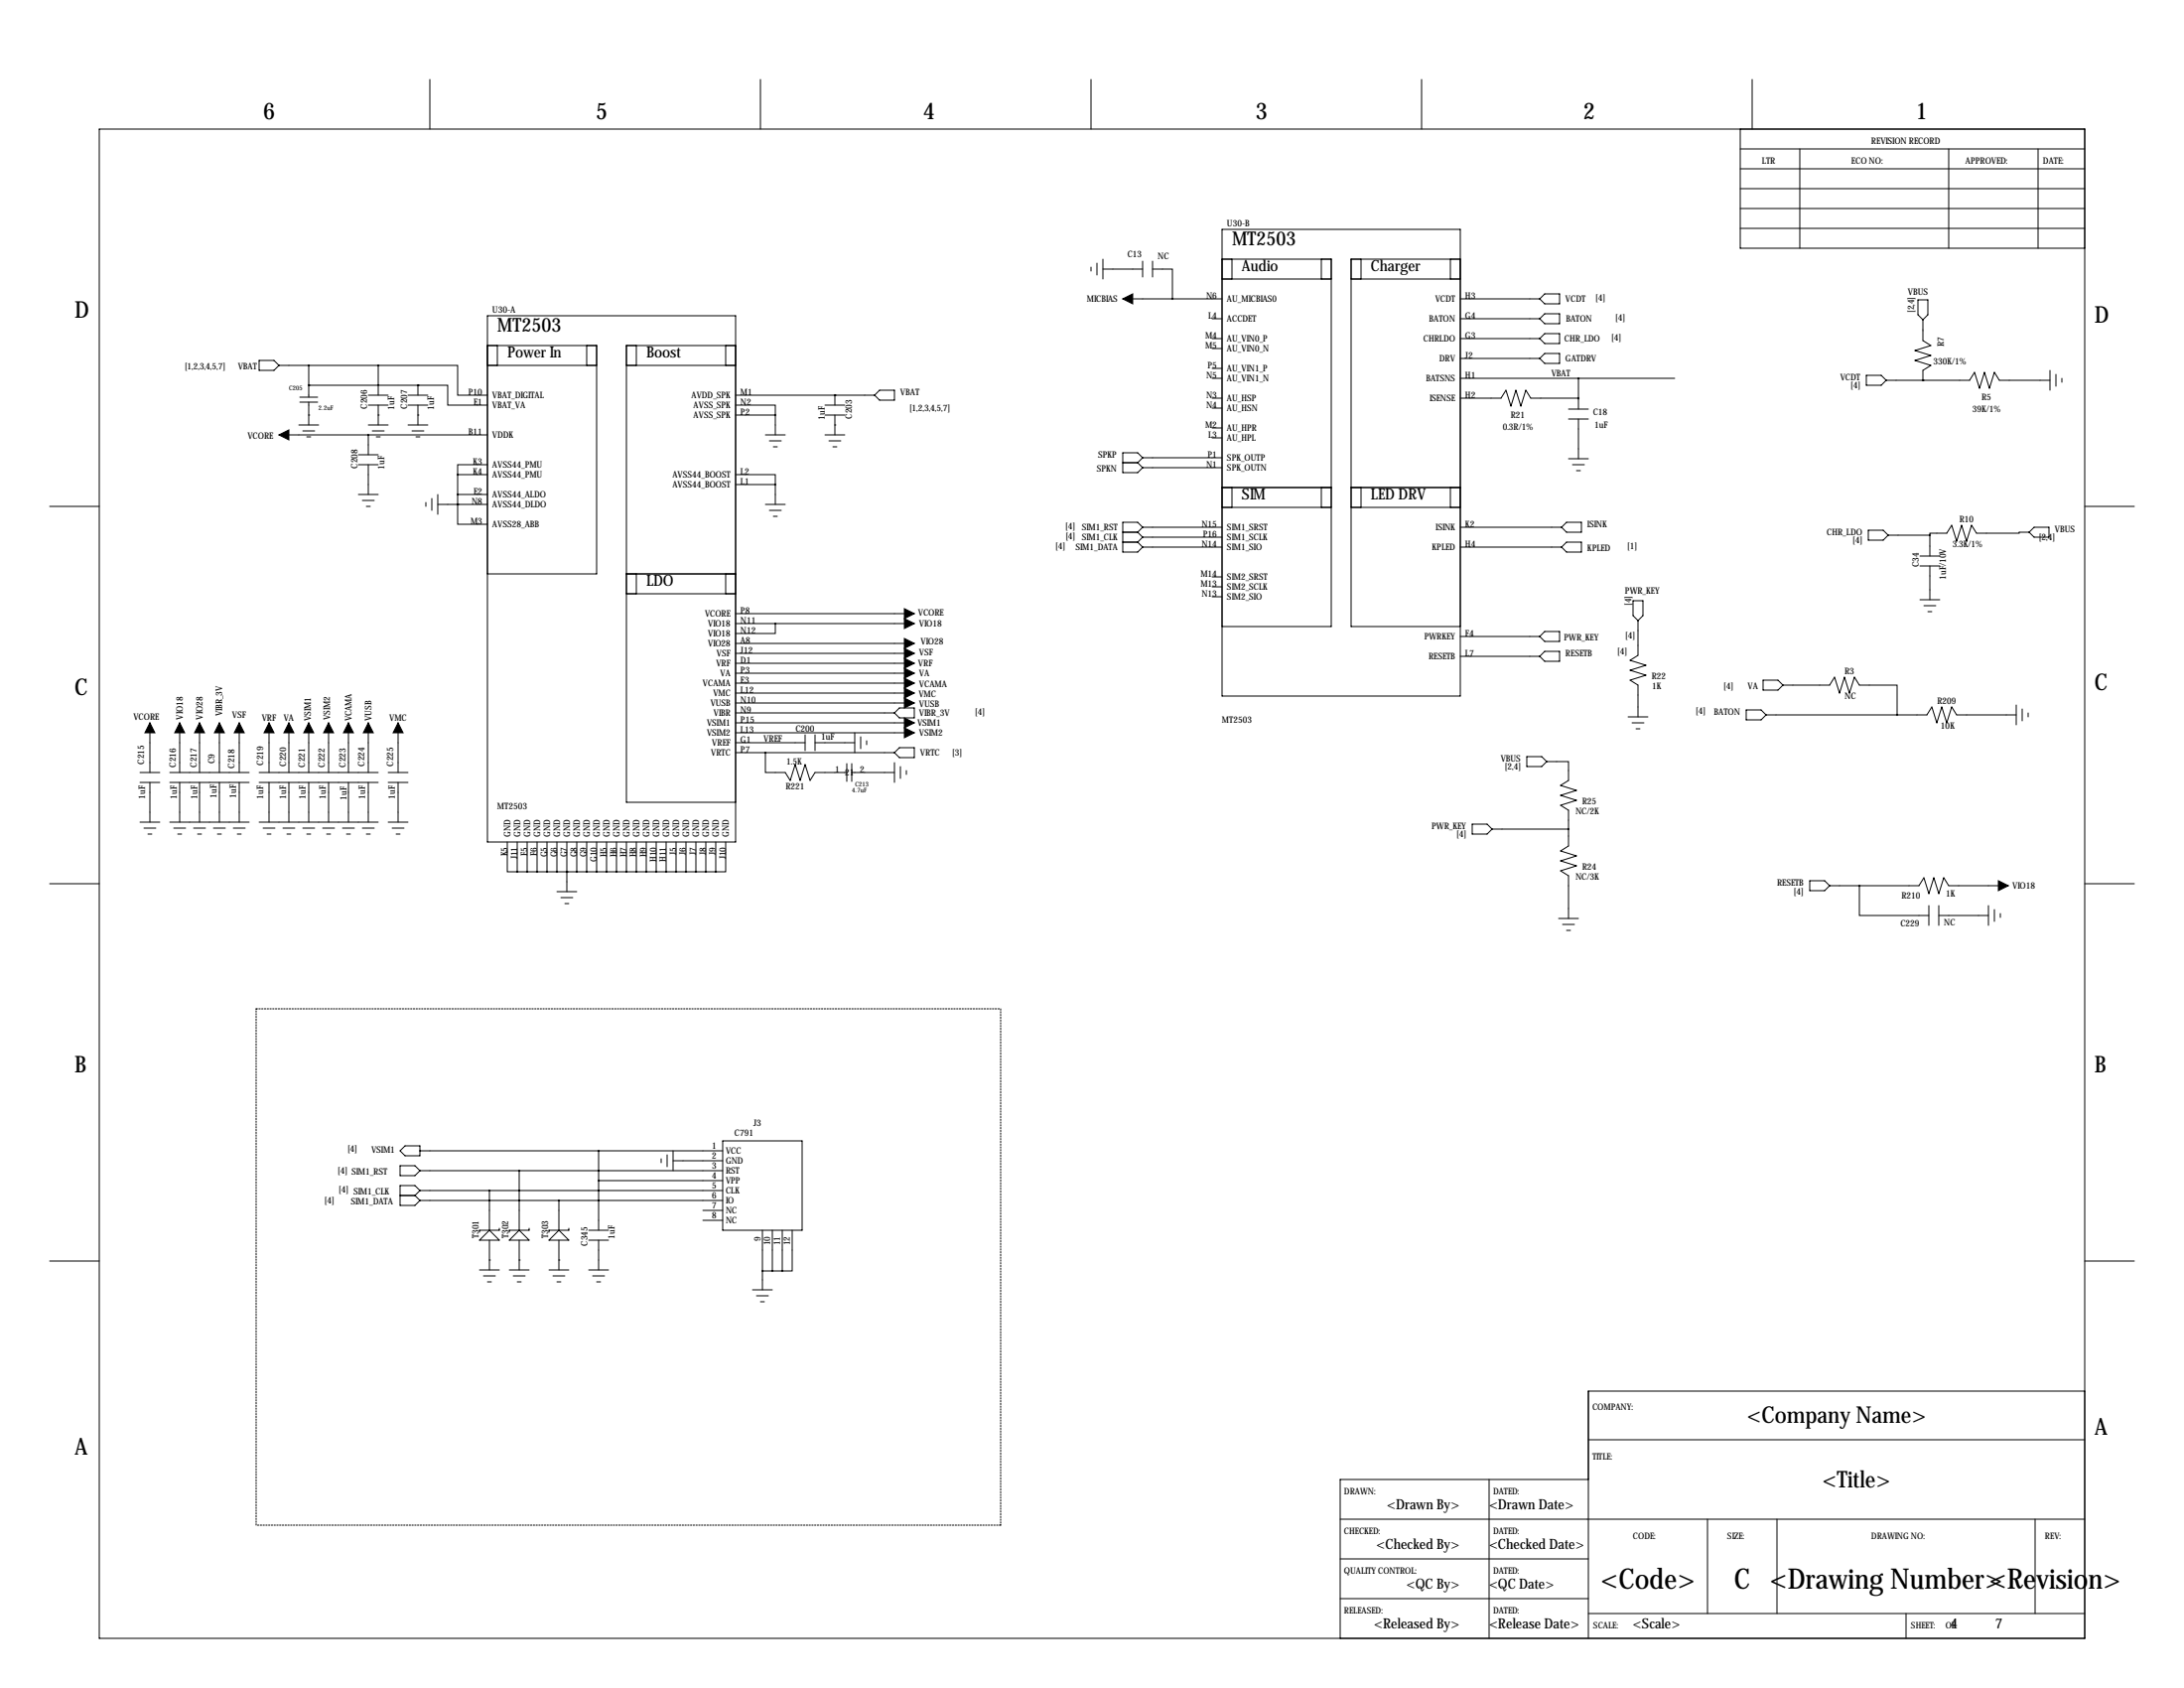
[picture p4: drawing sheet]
<svg xmlns="http://www.w3.org/2000/svg" width="559mm" height="432mm" viewBox="0 0 559 432" stroke-linecap="round" stroke-linejoin="round" font-family="sans-serif">
<g fill="none" stroke="#000" stroke-width=".25">
<path d="M25.4 33h508v386.1h-508zM110 20.3v12.7M194.6 20.3v12.7M279.1 20.3v12.7M363.7 20.3v12.7M445.3 38.1h88.1M445.3 33v30.5h88.1M448.3 20.3v12.7M460.5 38.1v25.4M498.6 38.1v25.4M521.5 38.1v25.4M312.7 58.7h60.9v119.4h-60.9z"/>
<path d="M445.3 48.3h88.1M445.3 43.2h88.1M445.3 53.3h88.1M445.3 58.4h88.1M279.1 68.3v1M280.7 67.3v3.1M282.2 68.8h10.2M282.2 66.3v5.1M287.3 76.5h25.4M292.4 66.8v4.1M294.9 68.8h5.1v7.7M294.9 66.8v4.1"/>
<path d="M312.7 71.4h27.9M312.7 66.3h27.9v94h-27.9M315.2 66.3v5.1M338.1 66.3v5.1M345.7 71.4h27.9M348.2 66.3v5.1M371.1 66.3v5.1M373.6 66.3h-27.9v94h27.9M373.6 76.5h20.4M394 76.5l1.2-1.3h3.8v2.5h-3.8zM490.7 76.7h2.6v3.8l-1.3 1.3-1.3-1.3zM66.3 92.2h3.8l1.3 1.3-1.3 1.2h-3.8z"/>
<path d="M71.4 93.5h25.4M79 98.6h.1M79 93.5v8.1M79 98.6h27.9M96.8 93.5h20.3v7.6h7.6M96.8 93.5v7.6M106.9 98.6h.1M106.9 98.6h7.7v5h10.1M106.9 98.6v2.5M124.7 80.8h63.5v134.6h-63.5zM124.7 88.4h28v58.4h-28M124.7 93.5h28"/>
<path d="M127.3 88.4v5.1M150.1 88.4v5.1M160.3 93.5h27.9M162.8 88.4v5.1M185.7 88.4v5.1M188.2 88.4h-27.9v116.8h27.9M310.1 81.5h2.6M310.1 86.6h2.6M310.1 96.8h2.6M310.1 89.2h2.6M310.1 94.2h2.6M373.6 81.5h20.4"/>
<path d="M373.6 86.6h20.4M373.6 96.8h54.9M373.6 91.7h20.4M394 81.5l1.2-1.2h3.8v2.5h-3.8zM394 91.7l1.2-1.3h3.8v2.6h-3.8zM395.2 85.3h3.8v2.6h-3.8l-1.2-1.3zM403.9 96.8v7.8M477.5 96h3.8l1.3 1.3-1.3 1.3h-3.8zM482.6 97.3h21.3l1.3-2.1 1.3 4.1 1.2-4.1 1.3 4.1 1.3-4.1 1.3 2.1h12.9M492 97.3h.1M492 81.8v5.3l2 1.3-4 1.3 4 1.2-4 1.3 4 1.3-2 1.2v2.6M524.5 94.7v5.1"/>
<path d="M526 95.8v3M527.6 96.8v1M71.4 111.3h53.3M76.5 108.7h5M76.7 102.9h4.6M76.7 101.6h4.6M77.5 110.2h3M78.5 111.8h1M79 106.2h.1M79 102.9v5.8M91.7 116.3h5.1M91.7 118.9h5.1"/>
<path d="M94.2 111.3v5M94.2 118.9v7.6M94.2 101.1h5.1M94.2 103.6h5.1M94.2 108.7h5.1M95.2 110.2h3.1M96.3 111.8h1M96.8 106.2h.1M96.8 103.6v5.1M104.4 101.1h5.1M104.4 103.6h5.1M104.4 108.7h5.1"/>
<path d="M105.4 110.2h3.1M106.4 111.8h1M106.9 106.2h.1M106.9 103.6v5.1M124.7 118.9h-7.6v2.5M188.2 103.6h10.2v2.6M188.2 101.1h35.6M188.2 106.2h10.2M195.8 111.3h5.1M196.8 112.8h3.1M197.9 114.3h1M198.4 106.2v5.1"/>
<path d="M211.1 103.6h5.1M211.1 111.3h5.1M211.1 106.2h5.1M212.1 112.8h3M213.1 114.3h1M213.6 108.7h.1M213.6 101.1h.1M213.6 101.1v2.5M213.6 106.2v5.1M223.8 101.1l1.2-1.3h3.9v2.6h-3.9zM287.3 118.4h3.8M291.1 118.4l1.3 1.2"/>
<path d="M292.4 119.6h20.3M292.4 117.1h20.3M292.4 117.1l-1.3-1.3h-3.8v5.1h3.8l1.3-1.3M292.4 117.1l-1.3 1.3M310.1 112h2.6M310.1 101.9h2.6M310.1 104.4h2.6M310.1 109.5h2.6M373.6 101.9h10.4l1.3-2.1 1.3 4.1 1.3-4.1 1.2 4.1 1.3-4.1 1.3 2.1h12.2M401.3 104.6h5.1M401.3 107.2h5.1M401.3 117.3h5.1"/>
<path d="M402.3 118.9h3.1M403.9 107.2v10.1M12.7 129.5h12.7M91.7 126.5h5.1M92.7 128h3.1M93.7 129.5h1M109 128.5v1M110.5 127.5v3.1M112 129h12.7M112 126.5v5.1M117.1 129h.1M117.1 129v5.1h7.6"/>
<path d="M117.1 126.5h7.6M117.1 121.4h7.6M117.1 121.4v7.6M188.2 121.4h10.2v2.6M188.2 124h10.2M195.8 129h5.1M196.8 130.6h3.1M197.9 132.1h1M198.4 124v5M287.3 136.1h3.8M287.3 138.7h3.8M291.1 136.1l1.3 1.3"/>
<path d="M291.1 138.7l1.3 1.3M292.4 140h20.3M292.4 134.9h20.3M292.4 137.4h20.3M292.4 134.9l-1.3 1.2M292.4 134.9l-1.3-1.3h-3.8v7.6h3.8l1.3-1.2M292.4 137.4l-1.3 1.3M312.7 124.7h27.9M312.7 129.8h27.9M315.2 124.7v5.1M338.1 124.7v5.1M345.7 124.7h27.9"/>
<path d="M345.7 129.8h27.9M348.2 124.7v5.1M371.1 124.7v5.1M373.6 140h25.9M373.6 134.9h25.9M399.5 140l1.3-1.3h3.8v2.5h-3.8zM400.8 133.6h3.8v2.5h-3.8l-1.3-1.2zM403.4 120.4h1M478 135.6h3.8l1.3 1.3-1.3 1.3h-3.8zM483.1 136.9h10.7M493.8 136.9v5.3M519.2 136.1h-2.6v.3h-10.9l-1.3-2-1.2 4-1.3-4-1.3 4-1.2-4-1.3 2h-4.3v.5"/>
<path d="M519.2 136.1l1.2-1.2h3.9v2.5h-3.9zM533.4 129.5h12.7M160.3 146.8h27.9M160.3 151.9h27.9M162.8 146.8v5.1M185.7 146.8v5.1M188.2 157h45.7M188.2 159.5h45.7M198.4 159.5v2.6h-10.2M310.1 147.6h2.6M310.1 150.1h2.6M310.1 152.7h2.6"/>
<path d="M417.8 153.7h2.6v3.8l-1.3 1.3-1.3-1.3zM419.1 158.8v8.8l-2 1.3 4 1.3-4 1.2 4 1.3-4 1.3 2 1.3v8.1M491.2 142.2h5.1M491.2 144.8h5.1M491.2 153.4h5.1M492.3 154.9h3M493.3 156.5h1M493.8 144.8v8.6M188.2 164.6h45.7M188.2 167.1h45.7M188.2 169.7h45.7M188.2 172.2h45.7"/>
<path d="M188.2 174.8h45.7M188.2 177.3h45.7M188.2 179.8h45.7M373.6 162.8h20.4M373.6 167.9h20.4M394 167.9l1.2-1.3h3.8v2.6h-3.8zM395.2 161.5h3.8v2.6h-3.8l-1.2-1.3zM451.1 174h3.8l1.3 1.3-1.3 1.2h-3.8zM456.2 175.3h11.9l1.3-2.1 1.3 4.1 1.2-4.1 1.3 4.1 1.3-4.1 1.2 2.1h9.7v7.6M35.8 197.6h5.1M38.4 184.9v12.7M43.4 197.6h20.4"/>
<path d="M46 184.9v12.7M51.1 184.9v12.7M56.1 184.9v12.7M61.2 184.9v12.7M66.3 197.6h30.5M68.8 184.9v12.7M73.9 184.9v12.7M79 184.9v12.7M84.1 184.9v12.7M89.2 184.9v12.7M94.2 184.9v12.7M99.3 197.6h5.1"/>
<path d="M101.9 184.9v12.7M188.2 190h17.8M188.2 182.4h40.7M188.2 184.9h45.7M188.2 187.5h45.7M188.2 192.5h40.7M195.8 192.5v5.1h5.1l1.3 2 1.3-4 1.2 4 1.3-4 1.3 4 1.2-2h8.2M206 188v4M208.5 188v4M208.5 190h10.2M216.7 195.3v4.6M217.9 197.6h11"/>
<path d="M217.9 195.3v4.6M218.7 187.5v5M220.2 188.5v3M221.7 189.5v1M228.9 195.1v5.1M228.9 182.4l1.2-1.3h3.8v2.5h-3.8zM230.1 191.3h3.8v2.5h-3.8l-1.2-1.3zM230.4 196.1v3M231.9 197.1v1M390.7 193.5h3.8l1.2 1.3-1.2 1.3h-3.8zM395.7 194.8h5.6v4.8l-2 1.3 4.1 1.3-4.1 1.3 4.1 1.2-4.1 1.3 2 1.3v9.1l-2 1.3 4.1 1.2-4.1 1.3 4.1 1.3-4.1 1.3 2 1.2v10.9M416.6 183.4h5"/>
<path d="M417.6 184.9h3M418.6 186.4h1M446.8 181.6h3.8l1.3 1.3-1.3 1.2h-3.8zM451.9 182.9h41.1l1.3-2.1 1.3 4.1 1.2-4.1 1.3 4.1 1.3-4.1 1.2 2.1h15.3M515.9 180.3v5.1M517.4 181.4v3M518.9 182.4v1M35.8 200.2h5.1M35.8 210.3h5.1M36.8 211.8h3.1M37.8 213.4h1.1M38.4 200.2v10.1"/>
<path d="M43.4 200.2h20.4M43.4 210.3h20.4M44.4 211.8h3.1M45.5 213.4h1M46 200.2v10.1M49.5 211.8h3.1M50.5 213.4h1.1M51.1 200.2v10.1M54.6 211.8h3.1M55.6 213.4h1M56.1 200.2v10.1M59.7 211.8h3"/>
<path d="M60.7 213.4h1M61.2 200.2v10.1M66.3 200.2h30.5M66.3 210.3h30.5M67.3 211.8h3.1M68.3 213.4h1M68.8 200.2v10.1M72.4 211.8h3M73.4 213.4h1M73.9 200.2v10.1M77.5 211.8h3M78.5 213.4h1"/>
<path d="M79 200.2v10.1M82.5 211.8h3.1M83.6 213.4h1M84.1 200.2v10.1M87.6 211.8h3.1M88.6 213.4h1.1M89.2 200.2v10.1M92.7 211.8h3.1M93.7 213.4h1M94.2 200.2v10.1M99.3 200.2h5.1M99.3 210.3h5.1"/>
<path d="M100.3 211.8h3.1M101.3 213.4h1.1M101.9 200.2v10.1M129.8 215.4v7.6h2.5M132.3 215.4v7.6M134.9 215.4v7.6M137.4 215.4v7.6M140 215.4v7.6M142.5 215.4v7.6M145 215.4v12.7M147.6 215.4v7.6M150.1 215.4v7.6"/>
<path d="M152.7 215.4v7.6M155.2 215.4v7.6M157.7 215.4v7.6M160.3 215.4v7.6M162.8 215.4v7.6M165.4 215.4v7.6M167.9 215.4v7.6M170.4 215.4v7.6M173 215.4v7.6M175.5 215.4v7.6M178.1 215.4v7.6M180.6 215.4v7.6"/>
<path d="M183.1 215.4v7.6M185.7 215.4v7.6h-2.6M376.7 210.8h3.8l1.3 1.3-1.3 1.3h-3.8zM381.8 212.1h19.5M12.7 226.1h12.7M132.3 223h50.8M142.5 228.1h5.1M143.5 229.6h3.1M144.5 231.1h1M145 223h.1M398.8 234.9h5.1M399.8 236.5h3"/>
<path d="M400.8 238h1M463 225.3h3.9l1.2 1.3-1.2 1.2h-3.9zM468.1 226.6h22.9l1.3-2.1 1.2 4.1 1.3-4.1 1.3 4.1 1.2-4.1 1.3 2.1h15.2M475.7 226.6v7.6h17.8M493.5 231.6v5.1M496.1 231.6v5.1M496.1 234.2h12.7M508.8 231.6v5.1M510.3 232.7v3M511.8 233.7v1M533.4 226.1h12.7M102.4 298.2h3.8l1.2 1.3-1.2 1.2h-3.8z"/>
<path d="M102.4 294.4l1.2-1.3h3.8v2.6h-3.8zM107.4 294.4h77.5M107.4 299.5h77.5M132.8 299.5v15.2M153.2 294.4v20.3M169.2 296.4v1M170.7 295.4v3M172.2 296.9h12.7M172.2 294.4v5.1M184.9 291.8h20.3v22.9h-20.3zM102.4 305.8h3.8M106.2 305.8l1.2 1.3"/>
<path d="M107.4 304.5h77.5M107.4 307.1h77.5M107.4 304.5l-1.2-1.2h-3.8v5.1h3.8l1.2-1.3M107.4 304.5l-1.2 1.3M125.2 314.7l2.6 2.5h-5.1zM125.2 304.5v10.2M125.2 317.2v7.7M127.8 314.2v.5h-5.1v.5M132.8 314.7l2.6 2.5h-5.1zM132.8 317.2v7.7M135.4 314.2v.5h-5.1v.5M143 314.7l2.5 2.5h-5z"/>
<path d="M143 307.1v7.6M143 317.2v7.7M145.5 314.2v.5h-5v.5M150.6 317.2h5.1M150.6 314.7h5.1M153.2 317.2v7.7M153.2 302h31.7M179.8 309.6h5.1M179.8 312.2h5.1M195.1 314.7v15.2M197.6 314.7v10.4M200.2 314.7v10.4"/>
<path d="M202.7 314.7v10.4h-2.5M12.7 322.6h12.7M122.7 324.9h5.1M123.7 326.4h3M124.7 327.9h1M125.2 322.3h.1M130.3 324.9h5.1M131.3 326.4h3.1M132.3 327.9h1M132.8 322.3h.1M140.5 324.9h5M141.5 326.4h3"/>
<path d="M142.5 327.9h1M143 322.3h.1M150.6 324.9h5.1M151.6 326.4h3.1M152.7 327.9h1M192.5 329.9h5.1M193.5 331.5h3.1M194.6 333h1M195.1 325.1h5.1M533.4 322.6h12.7M533.4 355.9h-127v63.2M381 378.5v40.6"/>
<path d="M406.4 368.3h127M406.4 378.5h-63.5v40.6M342.9 388.6h190.5M342.9 398.8h63.5M436.9 388.6v24.1M454.7 388.6v24.1M520.7 388.6v24.1M342.9 408.9h63.5M406.4 412.7h127M487.7 412.7v6.4"/>
</g>
<path d="M65.5 258.1h190.5M256 258.1v132M65.5 390.1v-132M256 390.1h-190.5" fill="none" stroke="#000" stroke-width=".25" stroke-dasharray=".4 .4"/>
<g fill="#000" stroke="#000" stroke-width=".25">
<path d="M287.3 76.5l2.5-1.3v2.5zM71.4 111.3l2.5-1.3v2.5zM231.4 158.2l2.5 1.3-2.5 1.3zM231.4 155.7l2.5 1.3-2.5 1.2zM231.4 168.4l2.5 1.3-2.5 1.2zM231.4 170.9l2.5 1.3-2.5 1.3zM231.4 173.5l2.5 1.3-2.5 1.2zM231.4 178.6l2.5 1.2-2.5 1.3zM231.4 176l2.5 1.3-2.5 1.3zM231.4 165.9l2.5 1.2-2.5 1.3zM231.4 163.3l2.5 1.3-2.5 1.3zM38.4 184.9l1.2 2.6h-2.5z"/>
<path d="M46 184.9l1.2 2.6h-2.5zM51.1 184.9l1.2 2.6h-2.5zM56.1 184.9l1.3 2.6h-2.5zM61.2 184.9l1.3 2.6h-2.6zM68.8 184.9l1.3 2.6h-2.5zM73.9 184.9l1.3 2.6h-2.6zM79 184.9l1.3 2.6h-2.6zM84.1 184.9l1.2 2.6h-2.5zM89.2 184.9l1.2 2.6h-2.5zM94.2 184.9l1.3 2.6h-2.5zM101.9 184.9l1.2 2.6h-2.5zM231.4 183.6l2.5 1.3-2.5 1.3z"/>
<path d="M231.4 186.2l2.5 1.3-2.5 1.2zM511.3 225.3l2.5 1.3-2.5 1.2z"/>
</g>
<path d="M195.8 192.5a.05 .05 0 0 0 .1 0 .05 .05 0 0 0-.1 0zM157.7 223a.05 .05 0 0 0 .1 0 .05 .05 0 0 0-.1 0zM152.6 223a.05 .05 0 0 0 .1 0 .05 .05 0 0 0-.1 0zM145 223a.05 .05 0 0 0 .1 0 .05 .05 0 0 0-.1 0zM139.9 223a.05 .05 0 0 0 .1 0 .05 .05 0 0 0-.1 0zM132.3 223a.05 .05 0 0 0 .1 0 .05 .05 0 0 0-.1 0zM145 223a.05 .05 0 0 0 .1 0 .05 .05 0 0 0-.1 0zM94.2 111.3a.05 .05 0 0 0 .1 0 .05 .05 0 0 0-.1 0zM106.9 98.6a.05 .05 0 0 0 .1 0 .05 .05 0 0 0-.1 0zM475.7 226.6a.05 .05 0 0 0 .1 0 .05 .05 0 0 0-.1 0zM183.1 223a.05 .05 0 0 0 .1 0 .05 .05 0 0 0-.1 0zM178 223a.05 .05 0 0 0 .1 0 .05 .05 0 0 0-.1 0zM170.4 223a.05 .05 0 0 0 .1 0 .05 .05 0 0 0-.1 0zM165.3 223a.05 .05 0 0 0 .1 0 .05 .05 0 0 0-.1 0zM403.8 96.8a.05 .05 0 0 0 .1 0 .05 .05 0 0 0-.1 0zM403.8 101.9a.05 .05 0 0 0 .1 0 .05 .05 0 0 0-.1 0zM153.1 294.4a.05 .05 0 0 0 .1 0 .05 .05 0 0 0-.1 0zM132.8 299.5a.05 .05 0 0 0 .1 0 .05 .05 0 0 0-.1 0zM153.1 302a.05 .05 0 0 0 .1 0 .05 .05 0 0 0-.1 0zM200.1 325.1a.05 .05 0 0 0 .1 0 .05 .05 0 0 0-.1 0z" fill="#000" stroke="#000" stroke-width=".51"/>
<g font-size="7.3">
<text x="409.6" y="406.3">&lt;Code&gt;</text>
<text x="443.7" y="406.3">C &lt;Drawing Number&gt;</text>
<text x="509" y="406.3">&lt;Revision&gt;</text>
</g>
<g font-size="5.9">
<text x="67.3" y="30.5">6</text>
<text x="152.4" y="30.5">5</text>
<text x="236.2" y="30.5">4</text>
<text x="321.3" y="30.5">3</text>
<text x="405.1" y="30.5">2</text>
<text x="490.2" y="30.5">1</text>
<text x="19" y="81.3">D</text>
<text x="535.9" y="82.6">D</text>
<text x="19" y="177.8">C</text>
<text x="535.9" y="176.5">C</text>
<text x="19" y="274.3">B</text>
<text x="535.9" y="274.3">B</text>
<text x="447" y="363.9">&lt;Company Name&gt;</text>
<text x="535.9" y="367">A</text>
<text x="19" y="372.1">A</text>
<text x="466.3" y="380.4">&lt;Title&gt;</text>
</g>
<g font-size="4.9">
<text x="315.2" y="62.7">MT2503</text>
<text x="127.3" y="84.8">MT2503</text>
</g>
<g font-size="4">
<text x="317.8" y="69.3">Audio</text>
<text x="350.8" y="69.3">Charger</text>
<text x="129.8" y="91.4">Power In</text>
<text x="165.4" y="91.4">Boost</text>
<text x="317.8" y="127.8">SIM</text>
<text x="350.8" y="127.8">LED DRV</text>
<text x="165.4" y="149.9">LDO</text>
</g>
<g font-size="3.6">
<text x="354.9" y="386">&lt;Drawn By&gt;</text>
<text x="381" y="386">&lt;Drawn Date&gt;</text>
<text x="352.2" y="396.2">&lt;Checked By&gt;</text>
<text x="381" y="396.2">&lt;Checked Date&gt;</text>
<text x="359.9" y="406.3">&lt;QC By&gt;</text>
<text x="381" y="406.3">&lt;QC Date&gt;</text>
<text x="351.6" y="416.5">&lt;Released By&gt;</text>
<text x="381" y="416.5">&lt;Release Date&gt;</text>
<text x="417.8" y="416.5">&lt;Scale&gt;</text>
<text x="499.1" y="416.5">4</text>
<text x="510.5" y="416.5">7</text>
</g>
<g font-size="2.3">
<text x="450.8" y="41.9">LTR</text>
<text x="473.7" y="41.9">ECO NO:</text>
<text x="478.8" y="36.8">REVISION RECORD</text>
<text x="502.9" y="41.9">APPROVED:</text>
<text x="522.7" y="41.9">DATE:</text>
<text x="313.9" y="57.9">U30-B</text>
<text x="288.5" y="65.8">C13</text>
<text x="296.2" y="66.3">NC</text>
<text x="278.1" y="77.2">MICBIAS</text>
<text x="308.6" y="76.5">N6</text>
<text x="313.9" y="77.2">AU_MICBIAS0</text>
<text x="367.2" y="77.2">VCDT</text>
<text x="374.9" y="76.5">H3</text>
<text x="400.6" y="77.2">VCDT</text>
<text x="408.2" y="77">[4]</text>
<text x="488.2" y="75.4">VBUS</text>
<text x="126" y="80">U30-A</text>
<text x="309.2" y="81.5">L4</text>
<text x="313.9" y="82.3">ACCDET</text>
<text x="365.6" y="82.3">BATON</text>
<text x="374.9" y="81.5">G4</text>
<text x="400.7" y="82.3">BATON</text>
<text x="413.3" y="82.1">[4]</text>
<text x="489.7" y="80" transform="rotate(-90 489.7 80)">[2,4]</text>
<text x="308.4" y="86.6">M4</text>
<text x="308.4" y="89.2">M5</text>
<text x="313.9" y="87.4">AU_VIN0_P</text>
<text x="313.9" y="89.9">AU_VIN0_N</text>
<text x="364.2" y="87.4">CHRLDO</text>
<text x="374.9" y="86.6">G3</text>
<text x="400.3" y="87.4">CHR_LDO</text>
<text x="412.3" y="87.1">[4]</text>
<text x="497.3" y="88.6" transform="rotate(-90 497.3 88.6)">R7</text>
<text x="47.2" y="94.5">[1,2,3,4,5,7]</text>
<text x="60.9" y="94.5">VBAT</text>
<text x="309" y="94.2">P5</text>
<text x="313.9" y="95">AU_VIN1_P</text>
<text x="368.3" y="92.5">DRV</text>
<text x="374.9" y="91.7">J2</text>
<text x="400.6" y="92.5">GATDRV</text>
<text x="494.6" y="93.2">330K/1%</text>
<text x="119.9" y="101.1">P10</text>
<text x="126" y="101.9">VBAT_DIGITAL</text>
<text x="176.9" y="101.9">AVDD_SPK</text>
<text x="189.5" y="101.1">M1</text>
<text x="230.4" y="101.1">VBAT</text>
<text x="308.6" y="101.9">N3</text>
<text x="308.6" y="96.8">N5</text>
<text x="313.9" y="97.5">AU_VIN1_N</text>
<text x="364.9" y="97.5">BATSNS</text>
<text x="374.9" y="96.8">H1</text>
<text x="374.9" y="101.9">H2</text>
<text x="397" y="96.3">VBAT</text>
<text x="470.9" y="97.3">VCDT</text>
<text x="473.5" y="99.3">[4]</text>
<text x="94" y="104.5" transform="rotate(-90 94 104.5)">C206</text>
<text x="100.8" y="104.8" transform="rotate(-90 100.8 104.8)">1uF</text>
<text x="104.1" y="104.5" transform="rotate(-90 104.1 104.5)">C207</text>
<text x="111" y="104.8" transform="rotate(-90 111 104.8)">1uF</text>
<text x="121.2" y="103.6">E1</text>
<text x="126" y="104.4">VBAT_VA</text>
<text x="177.5" y="104.4">AVSS_SPK</text>
<text x="177.5" y="106.9">AVSS_SPK</text>
<text x="189.5" y="103.6">N2</text>
<text x="189.5" y="106.2">P2</text>
<text x="211.1" y="107.4" transform="rotate(-90 211.1 107.4)">1uF</text>
<text x="217.9" y="107.1" transform="rotate(-90 217.9 107.1)">C203</text>
<text x="232.7" y="105.2">[1,2,3,4,5,7]</text>
<text x="308.6" y="104.4">N4</text>
<text x="313.9" y="102.6">AU_HSP</text>
<text x="313.9" y="105.2">AU_HSN</text>
<text x="365.8" y="102.6">ISENSE</text>
<text x="386.5" y="106.9">R21</text>
<text x="407.6" y="106.2">C18</text>
<text x="504.6" y="105.4">39K/1%</text>
<text x="507" y="102.4">R5</text>
<text x="63.4" y="112.3">VCORE</text>
<text x="119.9" y="111.3">B11</text>
<text x="126" y="112">VDDK</text>
<text x="308.4" y="109.5">M2</text>
<text x="309.2" y="112">L3</text>
<text x="313.9" y="112.8">AU_HPL</text>
<text x="313.9" y="110.2">AU_HPR</text>
<text x="384.5" y="110">0.3R/1%</text>
<text x="408" y="109.5">1uF</text>
<text x="91.4" y="119.8" transform="rotate(-90 91.4 119.8)">C208</text>
<text x="121.1" y="118.9">K3</text>
<text x="126" y="119.6">AVSS44_PMU</text>
<text x="281" y="117.1">SPKP</text>
<text x="308.6" y="119.6">N1</text>
<text x="309" y="117.1">P1</text>
<text x="313.9" y="117.9">SPK_OUTP</text>
<text x="98.3" y="120.1" transform="rotate(-90 98.3 120.1)">1uF</text>
<text x="121.1" y="121.4">K4</text>
<text x="126" y="122.2">AVSS44_PMU</text>
<text x="172" y="124.7">AVSS44_BOOST</text>
<text x="172" y="122.2">AVSS44_BOOST</text>
<text x="189.5" y="124">L1</text>
<text x="189.5" y="121.4">L2</text>
<text x="280.6" y="120.7">SPKN</text>
<text x="313.9" y="120.4">SPK_OUTN</text>
<text x="120.7" y="129">N8</text>
<text x="121.2" y="126.5">E2</text>
<text x="126" y="127.3">AVSS44_ALDO</text>
<text x="126" y="129.8">AVSS44_DLDO</text>
<text x="120.4" y="134.1">M3</text>
<text x="126" y="134.9">AVSS28_ABB</text>
<text x="272.6" y="135.4">[4]</text>
<text x="272.6" y="137.9">[4]</text>
<text x="276.8" y="135.6">SIM1_RST</text>
<text x="307.4" y="134.9">N15</text>
<text x="307.8" y="137.4">P16</text>
<text x="313.9" y="135.6">SIM1_SRST</text>
<text x="367.4" y="135.6">ISINK</text>
<text x="374.9" y="134.9">K2</text>
<text x="406.1" y="134.9">ISINK</text>
<text x="467.4" y="136.9">CHR_LDO</text>
<text x="501.3" y="133.6">R10</text>
<text x="525.8" y="136.1">VBUS</text>
<text x="270" y="140.5">[4]</text>
<text x="275.2" y="140.7">SIM1_DATA</text>
<text x="276.8" y="138.2">SIM1_CLK</text>
<text x="307.4" y="140">N14</text>
<text x="313.9" y="138.2">SIM1_SCLK</text>
<text x="313.9" y="140.7">SIM1_SIO</text>
<text x="366.4" y="140.7">KPLED</text>
<text x="374.9" y="140">H4</text>
<text x="406.1" y="141">KPLED</text>
<text x="416.3" y="140.5">[1]</text>
<text x="474" y="138.9">[4]</text>
<text x="499.6" y="140">3.3K/1%</text>
<text x="521.7" y="138.2">[2,4]</text>
<text x="307.2" y="147.6">M14</text>
<text x="313.9" y="148.3">SIM2_SRST</text>
<text x="491" y="145.1" transform="rotate(-90 491 145.1)">C34</text>
<text x="497.8" y="148.2" transform="rotate(-90 497.8 148.2)">1uF/10V</text>
<text x="307.2" y="150.1">M13</text>
<text x="307.4" y="152.7">N13</text>
<text x="313.9" y="150.9">SIM2_SCLK</text>
<text x="313.9" y="153.4">SIM2_SIO</text>
<text x="415.8" y="151.9">PWR_KEY</text>
<text x="417.3" y="154.9" transform="rotate(-90 417.3 154.9)">[4]</text>
<text x="180.4" y="157.7">VCORE</text>
<text x="181.1" y="160.3">VIO18</text>
<text x="189.5" y="157">P8</text>
<text x="189.5" y="159.5">N11</text>
<text x="234.9" y="157.5">VCORE</text>
<text x="235.2" y="160.3">VIO18</text>
<text x="181.1" y="162.8">VIO18</text>
<text x="181.1" y="165.4">VIO28</text>
<text x="183.4" y="167.9">VSF</text>
<text x="189.5" y="162.1">N12</text>
<text x="189.5" y="164.6">A8</text>
<text x="189.5" y="167.1">J12</text>
<text x="235.2" y="167.6">VSF</text>
<text x="235.6" y="164.9">VIO28</text>
<text x="364.5" y="163.6">PWRKEY</text>
<text x="374.9" y="162.8">F4</text>
<text x="374.9" y="167.9">L7</text>
<text x="400.2" y="163.8">PWR_KEY</text>
<text x="400.6" y="167.9">RESETB</text>
<text x="413.8" y="167.4">[4]</text>
<text x="415.8" y="163.3">[4]</text>
<text x="183.3" y="170.4">VRF</text>
<text x="184.3" y="173">VA</text>
<text x="189.5" y="169.7">D1</text>
<text x="189.5" y="172.2">P3</text>
<text x="234.9" y="170.4">VRF</text>
<text x="235.2" y="173">VA</text>
<text x="365.5" y="168.7">RESETB</text>
<text x="422.6" y="173.7">R22</text>
<text x="471.9" y="172.5">R3</text>
<text x="179.8" y="175.5">VCAMA</text>
<text x="182.5" y="178.1">VMC</text>
<text x="189.5" y="174.8">E3</text>
<text x="189.5" y="177.3">L12</text>
<text x="189.5" y="179.8">N10</text>
<text x="235" y="178.3">VMC</text>
<text x="235.2" y="175.8">VCAMA</text>
<text x="422.7" y="176.3">1K</text>
<text x="441" y="176.3">[4]</text>
<text x="447.2" y="176.3">VA</text>
<text x="472" y="178.8">NC</text>
<text x="34.1" y="184.2">VCORE</text>
<text x="46.8" y="184.1" transform="rotate(-90 46.8 184.1)">VIO18</text>
<text x="51.8" y="184.1" transform="rotate(-90 51.8 184.1)">VIO28</text>
<text x="56.9" y="183.2" transform="rotate(-90 56.9 183.2)">VIBR_3V</text>
<text x="59.4" y="183.6">VSF</text>
<text x="67" y="184.4">VRF</text>
<text x="72.6" y="184.4">VA</text>
<text x="79.5" y="184.4" transform="rotate(-90 79.5 184.4)">VSIM1</text>
<text x="84.5" y="184.2" transform="rotate(-90 84.5 184.2)">VSIM2</text>
<text x="89.9" y="184.5" transform="rotate(-90 89.9 184.5)">VCAMA</text>
<text x="95" y="184.4" transform="rotate(-90 95 184.4)">VUSB</text>
<text x="99.6" y="184.4">VMC</text>
<text x="180.9" y="185.7">VSIM1</text>
<text x="181.8" y="180.6">VUSB</text>
<text x="182.6" y="183.1">VIBR</text>
<text x="189.5" y="182.4">N9</text>
<text x="189.5" y="184.9">P15</text>
<text x="234.7" y="185.7">VSIM1</text>
<text x="235.2" y="180.9">VUSB</text>
<text x="235.2" y="183.1">VIBR_3V</text>
<text x="249.5" y="182.9">[4]</text>
<text x="312.7" y="184.9">MT2503</text>
<text x="433.9" y="182.6">[4]</text>
<text x="438.5" y="182.9">BATON</text>
<text x="495.7" y="180.1">R209</text>
<text x="180.9" y="188.2">VSIM2</text>
<text x="182.2" y="190.8">VREF</text>
<text x="189.5" y="187.5">L13</text>
<text x="189.5" y="190">G1</text>
<text x="195.4" y="189.7">VREF</text>
<text x="203.6" y="187.2">C200</text>
<text x="210.1" y="189.2">1uF</text>
<text x="235.2" y="188.2">VSIM2</text>
<text x="496.6" y="186.4">10K</text>
<text x="36.8" y="195.5" transform="rotate(-90 36.8 195.5)">C215</text>
<text x="45" y="196.2" transform="rotate(-90 45 196.2)">C216</text>
<text x="50.3" y="196.2" transform="rotate(-90 50.3 196.2)">C217</text>
<text x="54.9" y="195.3" transform="rotate(-90 54.9 195.3)">C9</text>
<text x="60" y="196.5" transform="rotate(-90 60 196.5)">C218</text>
<text x="67.3" y="195.7" transform="rotate(-90 67.3 195.7)">C219</text>
<text x="73.2" y="196" transform="rotate(-90 73.2 196)">C220</text>
<text x="78" y="196.2" transform="rotate(-90 78 196.2)">C221</text>
<text x="83.1" y="196.2" transform="rotate(-90 83.1 196.2)">C222</text>
<text x="88.4" y="196.2" transform="rotate(-90 88.4 196.2)">C223</text>
<text x="93.2" y="196" transform="rotate(-90 93.2 196)">C224</text>
<text x="100.6" y="196" transform="rotate(-90 100.6 196)">C225</text>
<text x="181.9" y="193.3">VRTC</text>
<text x="189.5" y="192.5">P7</text>
<text x="201.2" y="195.6">1.5K</text>
<text x="213.7" y="197.6">1</text>
<text x="220" y="197.6">2</text>
<text x="235.5" y="193.3">VRTC</text>
<text x="243.6" y="193.3">[3]</text>
<text x="384" y="194.8">VBUS</text>
<text x="385" y="196.9">[2,4]</text>
<text x="201" y="201.9">R221</text>
<text x="216.2" y="198.4">21</text>
<text x="37.1" y="204.4" transform="rotate(-90 37.1 204.4)">1uF</text>
<text x="45.2" y="204.4" transform="rotate(-90 45.2 204.4)">1uF</text>
<text x="50.5" y="204.4" transform="rotate(-90 50.5 204.4)">1uF</text>
<text x="55.4" y="204.2" transform="rotate(-90 55.4 204.2)">1uF</text>
<text x="60.5" y="204.2" transform="rotate(-90 60.5 204.2)">1uF</text>
<text x="67.3" y="204.4" transform="rotate(-90 67.3 204.4)">1uF</text>
<text x="73.2" y="204.4" transform="rotate(-90 73.2 204.4)">1uF</text>
<text x="78.2" y="204.4" transform="rotate(-90 78.2 204.4)">1uF</text>
<text x="83.3" y="204.4" transform="rotate(-90 83.3 204.4)">1uF</text>
<text x="88.6" y="204.7" transform="rotate(-90 88.6 204.7)">1uF</text>
<text x="93.5" y="204.4" transform="rotate(-90 93.5 204.4)">1uF</text>
<text x="101.1" y="204.4" transform="rotate(-90 101.1 204.4)">1uF</text>
<text x="127.3" y="207">MT2503</text>
<text x="403.1" y="208.3">NC/2K</text>
<text x="404.8" y="205.7">R25</text>
<text x="130.6" y="214.1" transform="rotate(-90 130.6 214.1)">GND</text>
<text x="133.1" y="214.1" transform="rotate(-90 133.1 214.1)">GND</text>
<text x="135.6" y="214.1" transform="rotate(-90 135.6 214.1)">GND</text>
<text x="138.2" y="214.1" transform="rotate(-90 138.2 214.1)">GND</text>
<text x="140.7" y="214.1" transform="rotate(-90 140.7 214.1)">GND</text>
<text x="143.3" y="214.1" transform="rotate(-90 143.3 214.1)">GND</text>
<text x="145.8" y="214.1" transform="rotate(-90 145.8 214.1)">GND</text>
<text x="148.3" y="214.1" transform="rotate(-90 148.3 214.1)">GND</text>
<text x="150.9" y="214.1" transform="rotate(-90 150.9 214.1)">GND</text>
<text x="153.4" y="214.1" transform="rotate(-90 153.4 214.1)">GND</text>
<text x="156" y="214.1" transform="rotate(-90 156 214.1)">GND</text>
<text x="158.5" y="214.1" transform="rotate(-90 158.5 214.1)">GND</text>
<text x="161" y="214.1" transform="rotate(-90 161 214.1)">GND</text>
<text x="163.6" y="214.1" transform="rotate(-90 163.6 214.1)">GND</text>
<text x="166.1" y="214.1" transform="rotate(-90 166.1 214.1)">GND</text>
<text x="168.7" y="214.1" transform="rotate(-90 168.7 214.1)">GND</text>
<text x="171.2" y="214.1" transform="rotate(-90 171.2 214.1)">GND</text>
<text x="173.7" y="214.1" transform="rotate(-90 173.7 214.1)">GND</text>
<text x="176.3" y="214.1" transform="rotate(-90 176.3 214.1)">GND</text>
<text x="178.8" y="214.1" transform="rotate(-90 178.8 214.1)">GND</text>
<text x="181.4" y="214.1" transform="rotate(-90 181.4 214.1)">GND</text>
<text x="183.9" y="214.1" transform="rotate(-90 183.9 214.1)">GND</text>
<text x="186.4" y="214.1" transform="rotate(-90 186.4 214.1)">GND</text>
<text x="366.3" y="212.1">PWR_KEY</text>
<text x="372.7" y="214.1">[4]</text>
<text x="129.8" y="219" transform="rotate(-90 129.8 219)">K5</text>
<text x="132.3" y="219.8" transform="rotate(-90 132.3 219.8)">J11</text>
<text x="134.9" y="218.9" transform="rotate(-90 134.9 218.9)">F5</text>
<text x="137.4" y="218.9" transform="rotate(-90 137.4 218.9)">F6</text>
<text x="140" y="219.3" transform="rotate(-90 140 219.3)">G5</text>
<text x="142.5" y="219.3" transform="rotate(-90 142.5 219.3)">G6</text>
<text x="145" y="219.3" transform="rotate(-90 145 219.3)">G7</text>
<text x="147.6" y="219.3" transform="rotate(-90 147.6 219.3)">G8</text>
<text x="150.1" y="219.3" transform="rotate(-90 150.1 219.3)">G9</text>
<text x="152.7" y="220.5" transform="rotate(-90 152.7 220.5)">G10</text>
<text x="155.2" y="219.3" transform="rotate(-90 155.2 219.3)">H5</text>
<text x="157.7" y="219.3" transform="rotate(-90 157.7 219.3)">H6</text>
<text x="160.3" y="219.3" transform="rotate(-90 160.3 219.3)">H7</text>
<text x="162.8" y="219.3" transform="rotate(-90 162.8 219.3)">H8</text>
<text x="165.4" y="219.3" transform="rotate(-90 165.4 219.3)">H9</text>
<text x="167.9" y="220.5" transform="rotate(-90 167.9 220.5)">H10</text>
<text x="170.4" y="220.5" transform="rotate(-90 170.4 220.5)">H11</text>
<text x="173" y="218.6" transform="rotate(-90 173 218.6)">J5</text>
<text x="175.5" y="218.6" transform="rotate(-90 175.5 218.6)">J6</text>
<text x="178.1" y="218.6" transform="rotate(-90 178.1 218.6)">J7</text>
<text x="180.6" y="218.6" transform="rotate(-90 180.6 218.6)">J8</text>
<text x="183.1" y="218.6" transform="rotate(-90 183.1 218.6)">J9</text>
<text x="185.7" y="219.8" transform="rotate(-90 185.7 219.8)">J10</text>
<text x="403.1" y="225.1">NC/3K</text>
<text x="404.8" y="222.5">R24</text>
<text x="454.7" y="226.6">RESETB</text>
<text x="514.9" y="227.3">VIO18</text>
<text x="458.9" y="228.9">[4]</text>
<text x="486.5" y="229.9">R210</text>
<text x="497.9" y="229.4">1K</text>
<text x="486.3" y="237">C229</text>
<text x="497.4" y="236.7">NC</text>
<text x="182.2" y="293.9">1</text>
<text x="188" y="290.6">C791</text>
<text x="192.8" y="288">J3</text>
<text x="88.9" y="294.6">[4]</text>
<text x="95" y="294.9">VSIM1</text>
<text x="182.2" y="296.4">2</text>
<text x="182.2" y="299">3</text>
<text x="185.7" y="295.2">VCC</text>
<text x="185.7" y="297.7">GND</text>
<text x="86.4" y="300.2">[4] SIM1_RST</text>
<text x="86.7" y="305.1">[4] SIM1_CLK</text>
<text x="182.2" y="301.5">4</text>
<text x="182.2" y="304">5</text>
<text x="185.7" y="300.2">RST</text>
<text x="185.7" y="302.8">VPP</text>
<text x="185.7" y="305.3">CLK</text>
<text x="83" y="307.9">[4]</text>
<text x="89.8" y="308.1">SIM1_DATA</text>
<text x="182.2" y="306.6">6</text>
<text x="182.2" y="309.1">7</text>
<text x="182.2" y="311.7">8</text>
<text x="185.7" y="307.9">IO</text>
<text x="185.7" y="310.4">NC</text>
<text x="122.4" y="316.8" transform="rotate(-90 122.4 316.8)">T301</text>
<text x="130" y="316.8" transform="rotate(-90 130 316.8)">T302</text>
<text x="140.2" y="316.8" transform="rotate(-90 140.2 316.8)">T303</text>
<text x="157.2" y="316.9" transform="rotate(-90 157.2 316.9)">1uF</text>
<text x="185.7" y="312.9">NC</text>
<text x="194.6" y="317.4" transform="rotate(-90 194.6 317.4)">9</text>
<text x="150.4" y="318.7" transform="rotate(-90 150.4 318.7)">C345</text>
<text x="197.1" y="318.6" transform="rotate(-90 197.1 318.6)">10</text>
<text x="199.6" y="318.6" transform="rotate(-90 199.6 318.6)">11</text>
<text x="202.2" y="318.6" transform="rotate(-90 202.2 318.6)">12</text>
<text x="407.4" y="360.7">COMPANY:</text>
<text x="407.4" y="373.4">TITLE:</text>
<text x="343.9" y="382.3">DRAWN:</text>
<text x="382" y="382.3">DATED:</text>
<text x="343.9" y="392.4">CHECKED:</text>
<text x="382" y="392.4">DATED:</text>
<text x="417.8" y="393.7">CODE:</text>
<text x="442" y="393.7">SIZE:</text>
<text x="478.8" y="393.7">DRAWING NO:</text>
<text x="523.2" y="393.7">REV:</text>
<text x="343.9" y="402.6">QUALITY CONTROL:</text>
<text x="382" y="402.6">DATED:</text>
<text x="343.9" y="412.7">RELEASED:</text>
<text x="382" y="412.7">DATED:</text>
<text x="407.7" y="416.6">SCALE:</text>
<text x="488.9" y="416.6">SHEET:</text>
<text x="497.8" y="416.6">OF</text>
</g>
<g font-size="1.6">
<text x="73.9" y="99.8">C205</text>
<text x="81.5" y="104.9">2.2uF</text>
<text x="218" y="202.7">4.7uF</text>
<text x="218.8" y="201.2">C213</text>
</g>
</svg>
